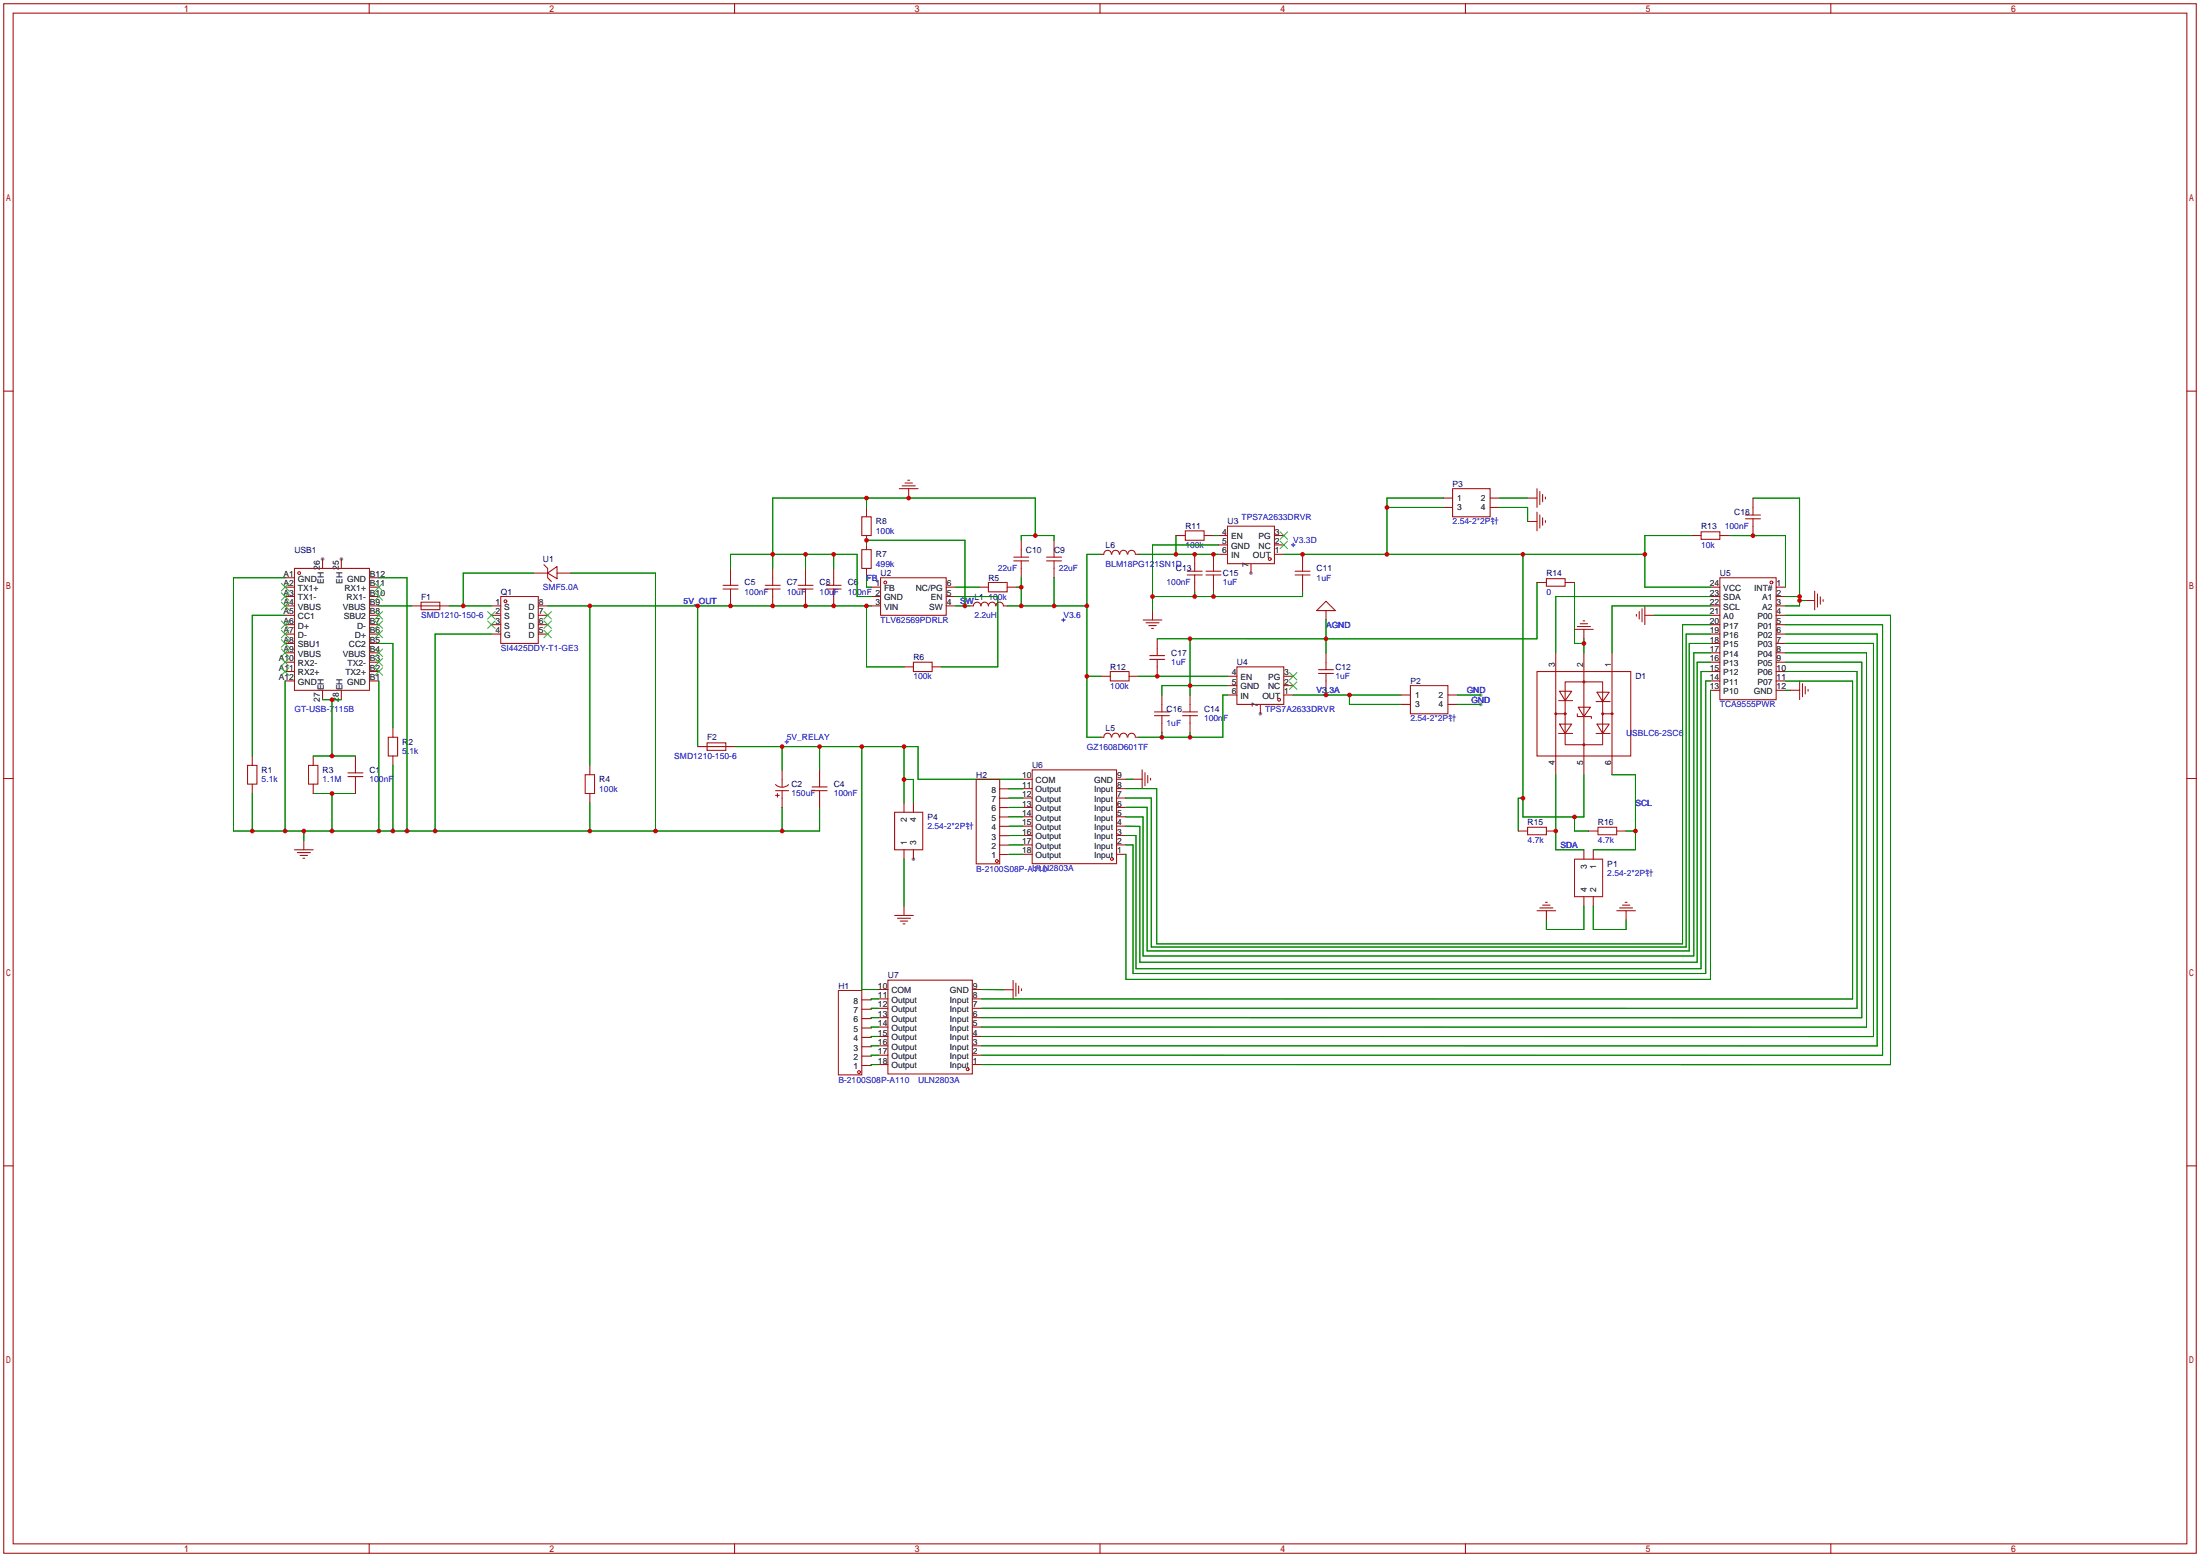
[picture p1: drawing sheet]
<svg xmlns="http://www.w3.org/2000/svg" width="596mm" height="422mm" viewBox="0 0 596 422" stroke-linecap="round" stroke-linejoin="round" font-family="sans-serif">
<g fill="#999">
<circle cx="92.5" cy="151.4" r=".51"/>
<circle cx="87.4" cy="151.4" r=".51"/>
<circle cx="338.8" cy="155.2" r=".51"/>
<circle cx="341.4" cy="193.3" r=".51"/>
<circle cx="247.4" cy="232.7" r=".51"/>
<circle cx="401.1" cy="188.2" r=".51"/>
<circle cx="401.1" cy="190.8" r=".51"/>
</g>
<g fill="none" stroke="#a10000" stroke-width=".27">
<path d="M1 1h593.9v419.6h-593.9zM3.6 3.6h588.7v414.5h-588.7zM100 1v2.6M199 1v2.6M297.9 1v2.6M396.9 1v2.6M495.9 1v2.6M1 105.9h2.6M592.3 105.9h2.6M233.4 140h2.6v5h-2.6zM234.7 137.4v2.6M243.6 132.3h5.1"/>
<path d="M244.3 131.6h3.6M245.1 130.8h2M245.9 130h.5M246.1 132.3v2.6M390.9 134.9h2.5M390.9 137.4h2.5M393.4 132.3h10.2v7.7h-10.2zM403.6 134.9h2.5M403.6 137.4h2.5M413.8 134.9h2.5M416.3 132.3v5.1M416.3 138.7v5.1"/>
<path d="M417.1 133.1v3.6M417.1 139.4v3.6M417.8 133.9v2M418.6 134.6v.5M472.8 139.5h4M474.8 134.9v4.6M77.2 159h2.6M77.2 156.5h2.6M79.8 153.9h20.3v33h-20.3zM87.4 151.4v2.5M92.5 151.4v2.5M100.1 159h2.5"/>
<path d="M100.1 156.5h2.5M144.5 155.2h3.8M147.3 152.9l1 1v2.6l1.1 1M148.3 155.2l2.6-1.8v3.3zM150.9 155.2h3.8M195.8 159.5h4.1M195.8 158.5h4.1M197.9 153.9v4.6M197.9 159.5v4.6M207.3 159.5h4M207.3 158.5h4M209.3 153.9v4.6"/>
<path d="M209.3 159.5v4.6M216.2 159.5h4M216.2 158.5h4M218.2 153.9v4.6M218.2 159.5v4.6M223.8 159.5h4M223.8 158.5h4M225.8 153.9v4.6M225.8 159.5v4.6M233.4 148.8h2.6v5.1h-2.6zM234.7 145v3.8M234.7 153.9v2.6"/>
<path d="M236 159h2.5M238.5 156.5h17.8v10.1h-17.8zM256.3 159h2.5M265.2 159h2.5M267.7 157.7h5.1v2.6h-5.1zM272.8 159h2.5M274.6 151.9h4M274.6 150.9h4M276.6 146.3v4.6M276.6 151.9v4.6M283.5 151.9h4M283.5 150.9h4"/>
<path d="M285.5 146.3v4.6M285.5 151.9v4.6M301 150.1a1.01 1.01 0 0 0-1-1.1 1.01 1.01 0 0 0-1 1.1h-.8M301.1 150.1a1.01 1.01 0 0 1 1.1-1.1 1.01 1.01 0 0 1 1 1.1M303.3 150.1a1.01 1.01 0 0 1 1-1.1 1.01 1.01 0 0 1 1 1.1M305.5 150.1a1.01 1.01 0 0 1 1-1.1 1.01 1.01 0 0 1 1 1.1M307.6 150.1h.8M318.5 145h2.6M321.1 143.8h5v2.5h-5zM321.6 155.7h4M321.6 154.7h4M323.6 150.1v4.6"/>
<path d="M323.6 155.7v4.6M326.1 145h2.6M326.6 155.7h4.1M326.6 154.7h4.1M328.7 150.1v4.6M328.7 155.7v4.6M329.9 150.1h2.6M329.9 147.6h2.6M329.9 145h2.6M332.5 142.5h12.7v10.2h-12.7zM338.8 152.7v2.5M345.2 150.1h2.5"/>
<path d="M345.2 147.6h2.5M345.2 145h2.5M350.8 155.7h4M350.8 154.7h4M352.8 150.1v4.6M352.8 155.7v4.6M413.8 141.2h2.5M416.3 157.7h2.5M417.8 140.2v2M418.6 141v.5M418.8 156.7h5.1v2h-5.1zM423.9 157.7h2.6"/>
<path d="M458.2 145h2.6M460.8 144h5v2h-5zM463.3 159h2.5M465.8 156.5h15.3v33h-15.3zM465.8 145h2.6M472.8 140.5h4M474.8 140.5v4.6M481.1 159h2.5M77.2 164.1h2.6M77.2 166.6h2.6M77.2 169.2h2.6M77.2 171.7h2.6"/>
<path d="M77.2 179.3h2.6M77.2 176.8h2.6M77.2 174.2h2.6M77.2 161.5h2.6M100.1 164.1h2.5M100.1 166.6h2.5M100.1 169.2h2.5M100.1 171.7h2.5M100.1 179.3h2.5M100.1 176.8h2.5M100.1 174.2h2.5M100.1 161.5h2.5"/>
<path d="M111.5 164.1h10.2M114 163.1h5.1v2h-5.1zM133.1 164.1h2.5M133.1 166.6h2.5M133.1 169.2h2.5M133.1 171.7h2.5M135.6 161.5h10.2v12.7h-10.2zM145.8 164.1h2.5M145.8 166.6h2.5M145.8 169.2h2.5M145.8 171.7h2.5M236 164.1h2.5"/>
<path d="M236 161.5h2.5M247.4 179.3h5.1v2.6h-5.1zM256.3 164.1h2.5M256.3 161.5h2.5M262.6 164.1h1.1a1.02 1.02 0 0 1 1-1 1.02 1.02 0 0 1 1 1 1.02 1.02 0 0 1 1-1 1.02 1.02 0 0 1 1 1 1.02 1.02 0 0 1 1-1 1.02 1.02 0 0 1 1 1 1.02 1.02 0 0 1 1.1-1 1.02 1.02 0 0 1 1 1h1M309.6 167.9h5.1M310.4 168.7h3.5M311.1 169.4h2.1M311.4 178.6h4.1M311.4 177.5h4.1M311.9 170.2h.5M312.2 165.4v2.5"/>
<path d="M313.4 173v4.5M313.4 178.6v4.5M356.6 165.4l2.6-2.6 2.5 2.6zM359.2 165.4v2.5M359.2 176.8v4.6M421.4 176.8v33M426.5 170.4h5M427.2 169.7h3.6M428 168.9h2M428.8 168.1h.5M429 170.4v2.6M429 176.8v33"/>
<path d="M436.6 176.8v33M443.2 166.4v.5M444 165.6v2M444.8 164.8v3.6M445.5 166.6h2.6M445.5 164.1v5.1M463.3 164.1h2.5M463.3 166.6h2.5M463.3 169.2h2.5M463.3 171.7h2.5M463.3 179.3h2.5M463.3 176.8h2.5"/>
<path d="M463.3 174.2h2.5M463.3 161.5h2.5M481.1 164.1h2.5M481.1 166.6h2.5M481.1 169.2h2.5M481.1 171.7h2.5M481.1 179.3h2.5M481.1 176.8h2.5M481.1 174.2h2.5M481.1 161.5h2.5M489 162.6h2.5M491.5 160.1v5.1"/>
<path d="M492.3 160.8v3.6M493 161.6v2M493.8 162.4v.5M77.2 184.4h2.6M77.2 181.9h2.6M87.4 186.9v2.6M92.5 186.9v2.6M100.1 184.4h2.5M100.1 181.9h2.5M105.2 199.6h2.5v5.1h-2.5zM106.4 197.1v2.5M244.9 180.6h2.5"/>
<path d="M252.5 180.6h2.5M298.2 183.1h2.5M300.7 181.9h5.1v2.5h-5.1zM301 199.6a1.01 1.01 0 0 0-1-1.1 1.01 1.01 0 0 0-1 1.1h-.8M301.1 199.6a1.01 1.01 0 0 1 1.1-1.1 1.01 1.01 0 0 1 1 1.1M303.3 199.6a1.01 1.01 0 0 1 1-1.1 1.01 1.01 0 0 1 1 1.1M305.5 199.6a1.01 1.01 0 0 1 1-1 1.01 1.01 0 0 1 1 1M305.8 183.1h2.6M307.6 199.6h.8M312.7 193.8h4M312.7 192.8h4M314.7 188.2v4.6"/>
<path d="M314.7 193.8v4.6M320.3 193.8h4.1M320.3 192.8h4.1M322.3 188.2v4.6M322.3 193.8v4.6M332.5 188.2h2.5M332.5 185.7h2.5M332.5 183.1h2.5M335 180.6h12.7v10.2h-12.7zM341.4 190.8v2.5M347.7 188.2h2.6M347.7 185.7h2.6"/>
<path d="M347.7 183.1h2.6M357.1 182.4h4.1M357.1 181.4h4.1M359.2 182.4v4.5M379.5 188.2h2.5M379.5 190.8h2.5M382 185.7h10.2v7.6h-10.2zM392.2 188.2h2.5M392.2 190.8h2.5M416.3 181.9h25.4v22.8h-25.4zM421.4 193.3h2.5M422.1 198.6h3.9"/>
<path d="M422.1 189.7h3.9M422.4 187.2h3.3l-1.8 2.5zM422.4 196.1h3.3l-1.8 2.5zM423.9 184.7h10.2v17h-10.2zM427.2 193.3v.8h3.8v.5M427.5 191.5h3.3l-1.8 2.6zM432.3 190h3.8M432.3 198.6h3.8M432.6 187.5h3.3l-1.8 2.5zM432.6 196.1h3.3l-1.8 2.5zM434.1 193.3h2.5M463.3 184.4h2.5"/>
<path d="M463.3 181.9h2.5M463.3 186.9h2.5M481.1 184.4h2.5M481.1 181.9h2.5M481.1 186.9h2.5M484.9 186.9h2.5M487.4 184.4v5.1M488.2 185.1v3.6M489 185.9v2M489.7 186.7v.5M1 210.8h2.6M67.1 207.3h2.5v5h-2.5z"/>
<path d="M68.3 204.7v2.6M68.3 212.3v2.6M83.6 207.3h2.5v5h-2.5zM84.8 204.7v2.6M84.8 212.3v2.6M94.2 210.3h4.1M94.2 209.3h4.1M96.3 204.7v4.6M96.3 210.3v4.6M106.4 204.7v2.6M158.5 209.8h2.5v5.1h-2.5zM159.8 207.3v2.5"/>
<path d="M159.8 214.9v2.5M189 202.2h10.1M191.5 201.2h5.1v2h-5.1zM210.1 212.5a2.54 2.54 0 0 0 3.5 0M210.1 214.1h3.5M210.1 215.4h1M210.6 214.9v1M211.8 208.5v4.6M211.8 214.1v4.6M220 214.1h4M220 213.1h4M222 208.5v4.6"/>
<path d="M222 214.1v4.6M242.3 220h7.6v10.1h-7.6zM244.9 217.4v2.6M247.4 217.4v2.6M264.4 211.1h6.4v22.8h-6.4zM270.8 218.7h2.5M270.8 216.2h2.5M270.8 213.6h2.5M277 218.6h2.6M277 216.1h2.6M277 213.6h2.6M277 211h2.6"/>
<path d="M279.6 208.5h22.8v25.4h-22.8zM302.4 218.6h2.6M302.4 216.1h2.6M302.4 213.6h2.6M302.4 211h2.6M306.8 211h2.6M309.4 208.5v5M310.1 209.2v3.6M310.9 210v2M311.6 210.8v.5M592.3 210.8h2.6M79.8 230.1h5"/>
<path d="M80.5 230.9h3.6M81.3 231.6h2M82 232.4h.5M82.3 227.6v2.5M244.9 230.1v2.6M247.4 230.1v2.6M270.8 231.4h2.5M270.8 226.3h2.5M270.8 228.9h2.5M270.8 223.8h2.5M270.8 221.2h2.5M277 231.3h2.6"/>
<path d="M277 228.8h2.6M277 226.3h2.6M277 223.7h2.6M277 221.2h2.6M302.4 231.3h2.6M302.4 228.8h2.6M302.4 226.3h2.6M302.4 223.7h2.6M302.4 221.2h2.6M411.2 225h2.6M413.8 224h5v2.1h-5zM418.8 225h2.6"/>
<path d="M426.5 232.7h7.6v10.1h-7.6zM429 230.1v2.6M430.3 225h2.5M431.5 230.1v2.6M432.8 224h5.1v2.1h-5.1zM437.9 225h2.5M242.3 247.9h5.1M243.1 248.7h3.5M243.8 249.4h2.1M244.6 250.2h.5M244.9 245.4v2.5M416.3 246.6h5.1"/>
<path d="M417.1 245.9h3.5M417.8 245.1h2.1M418.6 244.3h.5M418.8 246.6v2.6M429 242.8v2.6M431.5 242.8v2.6M437.9 246.6h5.1M438.7 245.9h3.5M439.4 245.1h2.1M440.2 244.3h.5M440.4 246.6v2.6M227.1 268.2h6.3v22.9h-6.3z"/>
<path d="M233.4 278.4h2.6M233.4 275.8h2.6M233.4 273.3h2.6M233.4 270.8h2.6M238 278.1h2.5M238 275.6h2.5M238 273h2.5M238 270.5h2.5M238 268h2.5M240.5 265.4h22.9v25.4h-22.9zM263.4 278.1h2.5M263.4 275.6h2.5"/>
<path d="M263.4 273h2.5M263.4 270.5h2.5M263.4 268h2.5M271.9 268h2.5M274.4 265.5v5.1M275.2 266.2v3.6M275.9 267v2M276.7 267.8v.5M233.4 288.5h2.6M233.4 286h2.6M233.4 283.5h2.6M233.4 280.9h2.6"/>
<path d="M238 288.3h2.5M238 285.7h2.5M238 283.2h2.5M238 280.7h2.5M263.4 288.3h2.5M263.4 285.7h2.5M263.4 283.2h2.5M263.4 280.7h2.5M1 315.7h2.6M592.3 315.7h2.6M100 418.1v2.5M199 418.1v2.5"/>
<path d="M297.9 418.1v2.5M396.9 418.1v2.5M495.9 418.1v2.5"/>
<circle cx="81" cy="155.2" r=".38"/>
<circle cx="239.8" cy="157.7" r=".38"/>
<circle cx="343.9" cy="151.4" r=".38"/>
<circle cx="479.8" cy="157.7" r=".38"/>
<circle cx="136.9" cy="162.8" r=".38"/>
<circle cx="346.5" cy="189.5" r=".38"/>
<circle cx="421.4" cy="193.3" r=".25"/>
<circle cx="423.9" cy="193.3" r=".25"/>
<circle cx="429" cy="184.7" r=".25"/>
<circle cx="434.1" cy="193.3" r=".25"/>
<circle cx="436.6" cy="193.3" r=".25"/>
<circle cx="429" cy="201.7" r=".25"/>
<circle cx="270" cy="233.2" r=".38"/>
<circle cx="301.2" cy="232.6" r=".38"/>
<circle cx="232.7" cy="290.3" r=".38"/>
<circle cx="262.1" cy="289.6" r=".38"/>
</g>
<g fill="none" stroke="#3c3" stroke-width=".27">
<path d="M76.2 158l2 2M78.2 158l-2 2M101.6 158l2 2M103.6 158l-2 2M346.7 146.6l2 2M346.7 144l2 2M348.7 146.6l-2 2M348.7 144l-2 2M76.2 160.5l2 2.1M76.2 163.1l2 2M76.2 168.1l2 2.1M76.2 170.7l2 2"/>
<path d="M76.2 173.2l2 2.1M76.2 175.8l2 2M76.2 178.3l2 2M78.2 160.5l-2 2.1M78.2 163.1l-2 2M78.2 168.1l-2 2.1M78.2 170.7l-2 2M78.2 173.2l-2 2.1M78.2 175.8l-2 2M78.2 178.3l-2 2M101.6 178.3l2 2M101.6 175.8l2 2"/>
<path d="M101.6 170.7l2 2M101.6 168.1l2 2.1M101.6 165.6l2 2M101.6 160.5l2 2.1M103.6 178.3l-2 2M103.6 175.8l-2 2M103.6 170.7l-2 2M103.6 168.1l-2 2.1M103.6 165.6l-2 2M103.6 160.5l-2 2.1M132.1 165.6l2 2M132.1 168.1l2 2.1"/>
<path d="M134.1 165.6l-2 2M134.1 168.1l-2 2.1M147.3 170.7l2.1 2M147.3 168.1l2.1 2.1M147.3 165.6l2.1 2M149.4 170.7l-2.1 2M149.4 168.1l-2.1 2.1M149.4 165.6l-2.1 2M76.2 180.8l2 2.1M78.2 180.8l-2 2.1M101.6 180.8l2 2.1M103.6 180.8l-2 2.1"/>
<path d="M349.2 184.7l2.1 2M349.2 182.1l2.1 2M351.3 184.7l-2.1 2M351.3 182.1l-2.1 2"/>
</g>
<g fill="none" stroke="#008700" stroke-width=".27">
<path d="M234.7 134.9v2.5M375.7 137.4h15.2M390.9 134.9h-15.2v15.2M406.1 134.9h7.7M406.1 137.4h7.7v3.8M474.8 134.9h12.6v29.2h-3.8M77.2 156.5h-14v68.5h158.8v-6.3M102.6 156.5h7.6v68.5M144.5 155.2h-19v8.9M154.7 155.2h22.8v69.8M197.9 153.9v-3.8h34.3v11.4h3.8M218.2 150.1v3.8"/>
<path d="M225.8 150.1v3.8M234.7 147.6v-1.3h26.7v17.8M234.7 156.5v2.5h1.3M258.8 159h6.4M275.3 159h1.3M276.6 146.3v-1.3h8.9v1.3M276.6 156.5v7.6M280.4 145v-10.1h-71.1v19M285.5 156.5v7.6M298.2 150.1h-3.8v49.5h3.8M308.4 150.1h21.5M318.5 145v5.1"/>
<path d="M328.7 145h1.2M329.9 147.6h-17.7v17.8M347.7 150.1h97.8M412.5 150.1v71.1h16.5v-11.4M416.3 157.7v15.3h-94M426.5 157.7v16.5h2.5M458.2 145h-12.7v14h17.8M468.4 145h15.2v14M77.2 166.6h-8.9v38.1M102.6 174.2h3.8v22.9M102.6 164.1h8.9M121.7 164.1h11.4"/>
<path d="M133.1 171.7h-15.2v53.3M148.3 164.1h87.7M159.8 164.1v43.2M189 164.1v38.1M234.7 164.1v16.5h10.2M258.8 164.1h3.8M258.8 161.5h11.5v19.1h-15.3M272.8 164.1h21.6M313.4 173h8.9M322.3 173v15.2M323.6 160.3v1.2M328.7 160.3v1.2"/>
<path d="M352.8 160.3v1.2h-40.6M359.2 167.9v8.9M429 173v3.8M448.1 166.6h15.2M463.3 171.7h-6.6v84.8h-144.9v-40.4h-6.8M463.3 174.2h-5.8v83.3h-146.8v-38.9h-5.7M463.3 164.1h-26.7v12.7M463.3 161.5h-41.9v15.3M463.3 179.3h-3.6v81.3h-151v-36.8l-3.7-.1M463.3 176.8h-4.5v82.1h-149.2v-37.7h-4.7M463.3 169.2h-7.6v86.4h-142.4v-42h-8.3M483.6 169.2h26.3v116.6l-244-.1"/>
<path d="M483.6 171.7h24.8v111.5h-242.5M483.6 174.2h23.8v106.5h-241.4M483.6 161.5h3.8M483.6 166.6h28.5v121.7h-246.2M483.6 179.3h20.7v96.3h-238.4M483.6 176.8h22v101.4l-239.7-.1M487.4 162.6h1.6M77.2 184.4v40.6M87.4 189.5h5.1M89.9 189.5v15.2M102.6 184.4v40.6M294.4 183.1h3.8"/>
<path d="M308.4 183.1h24.1M314.7 198.4v1.2M322.3 198.4v1.2M332.5 188.2h-1.3v11.4h-22.8M332.5 185.7h-17.8v2.5M350.3 188.2h29.2M359.2 186.9v1.3M365.5 188.2v2.6h14M394.7 188.2h6.4M394.7 190.8h6.4M463.3 186.9v78.3h-158.3v-33.9M463.3 184.4h-1.3v79.2h-155.1v-34.8h-1.9"/>
<path d="M463.3 181.9h-2.6v80.4h-153v-36h-2.7M483.6 186.9h1.3M483.6 184.4h18.2v86.1h-235.9M483.6 181.9l19.4-.1v91.3l-237.1-.1M68.3 214.9v10.1M84.8 214.9h11.5M84.8 204.7h11.5M89.9 214.9v10.1M106.4 207.3v17.7M159.8 217.4v7.6M199.1 202.2h49.6v8.8h28.3M211.8 202.2v6.3"/>
<path d="M211.8 218.7v6.3M222 202.2v6.3M233.4 202.2v65.8h4.6M244.9 202.2v15.2M244.9 211.1h2.5v6.3M273.3 218.6h3.7M273.3 216.1h3.7M273.3 213.6h3.7M306.8 211h-1.8M412.5 216.2h-1.3v8.8M421.4 209.8v20.3h7.6M436.6 209.8h6.4v20.3h-11.5"/>
<path d="M82.3 225v2.6M244.9 232.7v12.7M273.3 228.8h3.7M273.3 226.3h3.7M273.3 221.2h3.7M273.3 223.7h3.7M273.3 231.3h3.7M426.5 221.2v3.8h3.8M440.4 225h2.6M429 245.4v6.3h-10.2v-2.5M431.5 245.4v6.3h8.9v-2.5M238 270.5h-2v.3"/>
<path d="M238 273h-2v.3M238 275.6h-2v.2M238 278.1h-2v.3M265.9 268h6M238 285.7h-2v.3M238 280.7h-2v.2M238 283.2h-2v.3M238 288.3h-2v.2"/>
</g>
<path d="M349.8 147.6h1M350.3 147.1v1M287.5 167.9h1M288 167.4v1M212.6 200.9h1M213.1 200.4v1" fill="none" stroke="#00f" stroke-width=".27"/>
<g fill="#c00">
<circle cx="82.3" cy="225" r=".63"/>
<circle cx="77.2" cy="225" r=".63"/>
<circle cx="89.9" cy="225" r=".63"/>
<circle cx="89.9" cy="214.9" r=".63"/>
<circle cx="102.6" cy="225" r=".63"/>
<circle cx="106.4" cy="225" r=".63"/>
<circle cx="110.2" cy="225" r=".63"/>
<circle cx="117.9" cy="225" r=".63"/>
<circle cx="159.8" cy="225" r=".63"/>
<circle cx="177.5" cy="225" r=".63"/>
<circle cx="211.8" cy="225" r=".63"/>
<circle cx="68.3" cy="225" r=".63"/>
<circle cx="89.9" cy="204.7" r=".63"/>
<circle cx="89.9" cy="189.5" r=".63"/>
<circle cx="125.5" cy="164.1" r=".63"/>
<circle cx="159.8" cy="164.1" r=".63"/>
<circle cx="189" cy="164.1" r=".63"/>
<circle cx="197.9" cy="164.1" r=".63"/>
<circle cx="209.3" cy="164.1" r=".63"/>
<circle cx="218.2" cy="164.1" r=".63"/>
<circle cx="225.8" cy="164.1" r=".63"/>
<circle cx="234.7" cy="164.1" r=".63"/>
<circle cx="222" cy="202.2" r=".63"/>
<circle cx="211.8" cy="202.2" r=".63"/>
<circle cx="233.4" cy="202.2" r=".63"/>
<circle cx="244.9" cy="202.2" r=".63"/>
<circle cx="244.9" cy="211.1" r=".63"/>
<circle cx="276.6" cy="164.1" r=".63"/>
<circle cx="285.5" cy="164.1" r=".63"/>
<circle cx="276.6" cy="159" r=".63"/>
<circle cx="294.4" cy="164.1" r=".63"/>
<circle cx="294.4" cy="183.1" r=".63"/>
<circle cx="322.3" cy="199.6" r=".63"/>
<circle cx="314.7" cy="199.6" r=".63"/>
<circle cx="318.5" cy="150.1" r=".63"/>
<circle cx="323.6" cy="150.1" r=".63"/>
<circle cx="328.7" cy="150.1" r=".63"/>
<circle cx="261.4" cy="164.1" r=".63"/>
<circle cx="234.7" cy="146.3" r=".63"/>
<circle cx="359.2" cy="188.2" r=".63"/>
<circle cx="365.5" cy="188.2" r=".63"/>
<circle cx="312.2" cy="161.5" r=".63"/>
<circle cx="323.6" cy="161.5" r=".63"/>
<circle cx="328.7" cy="161.5" r=".63"/>
<circle cx="313.4" cy="183.1" r=".63"/>
<circle cx="359.2" cy="173" r=".63"/>
<circle cx="322.3" cy="173" r=".63"/>
<circle cx="322.3" cy="185.7" r=".63"/>
<circle cx="246.1" cy="134.9" r=".63"/>
<circle cx="280.4" cy="145" r=".63"/>
<circle cx="234.7" cy="134.9" r=".63"/>
<circle cx="209.3" cy="150.1" r=".63"/>
<circle cx="218.2" cy="150.1" r=".63"/>
<circle cx="225.8" cy="150.1" r=".63"/>
<circle cx="443" cy="225" r=".63"/>
<circle cx="421.4" cy="225" r=".63"/>
<circle cx="474.8" cy="145.1" r=".64"/>
<circle cx="429" cy="174.2" r=".63"/>
<circle cx="487.4" cy="162.6" r=".63"/>
<circle cx="487.4" cy="161.5" r=".63"/>
<circle cx="445.5" cy="150.1" r=".63"/>
<circle cx="412.5" cy="150.1" r=".63"/>
<circle cx="375.7" cy="150.1" r=".63"/>
<circle cx="352.8" cy="150.1" r=".63"/>
<circle cx="375.7" cy="137.4" r=".63"/>
<circle cx="412.5" cy="216.2" r=".63"/>
<circle cx="426.5" cy="221.2" r=".63"/>
</g>
<g font-size="2.3" fill="#000080">
<text x="393.4" y="131.9">P3</text>
<text x="237.2" y="142">R8</text>
<text x="321.1" y="143.3">R11</text>
<text x="332.5" y="142">U3</text>
<text x="460.8" y="143.3">R13</text>
<text x="469.7" y="139.5">C18</text>
<text x="79.8" y="149.7">USB1</text>
<text x="277.9" y="149.7">C10</text>
<text x="285.5" y="149.7">C9</text>
<text x="299.5" y="148.4">L6</text>
<text x="147.1" y="152.2">U1</text>
<text x="237.2" y="150.9">R7</text>
<text x="318.5" y="154.7">C13</text>
<text x="356.6" y="154.7">C11</text>
<text x="135.6" y="161.1">Q1</text>
<text x="201.7" y="158.5">C5</text>
<text x="213.1" y="158.5">C7</text>
<text x="222" y="158.5">C8</text>
<text x="229.6" y="158.5">C6</text>
<text x="238.5" y="156">U2</text>
<text x="267.7" y="157.3">R5</text>
<text x="331.2" y="156">C15</text>
<text x="418.8" y="156">R14</text>
<text x="465.8" y="156">U5</text>
<text x="114" y="162.4">F1</text>
<text x="263.9" y="162.4">L1</text>
<text x="247.4" y="178.9">R6</text>
<text x="317.2" y="177.6">C17</text>
<text x="300.7" y="181.4">R12</text>
<text x="335" y="180.1">U4</text>
<text x="361.7" y="181.4">C12</text>
<text x="382" y="185.2">P2</text>
<text x="443" y="183.9">D1</text>
<text x="299.5" y="197.9">L5</text>
<text x="316" y="192.8">C16</text>
<text x="326.1" y="192.8">C14</text>
<text x="109" y="201.7">R2</text>
<text x="191.5" y="200.5">F2</text>
<text x="70.9" y="209.3">R1</text>
<text x="87.4" y="209.3">R3</text>
<text x="100.1" y="209.3">C1</text>
<text x="279.6" y="208">U6</text>
<text x="162.3" y="211.9">R4</text>
<text x="214.4" y="213.2">C2</text>
<text x="225.8" y="213.2">C4</text>
<text x="264.4" y="210.6">H2</text>
<text x="251.2" y="222">P4</text>
<text x="413.8" y="223.3">R15</text>
<text x="432.8" y="223.3">R16</text>
<text x="435.4" y="234.7">P1</text>
<text x="227.1" y="267.8">H1</text>
<text x="240.5" y="265">U7</text>
</g>
<g font-size="2.3">
<text x="394.7" y="135.7">1</text>
<text x="401.1" y="135.7">2</text>
<text x="394.7" y="138.2">3</text>
<text x="401.1" y="138.2">4</text>
<text x="331.1" y="144.8">4</text>
<text x="331.1" y="147.3">5</text>
<text x="331.1" y="149.9">6</text>
<text x="333.4" y="146.1">EN</text>
<text x="333.4" y="148.6">GND</text>
<text x="340.9" y="148.6">NC</text>
<text x="340.9" y="146.1">PG</text>
<text x="345.3" y="149.9">1</text>
<text x="345.3" y="147.3">2</text>
<text x="345.3" y="144.8">3</text>
<text x="86.7" y="154.4" transform="rotate(-90 86.7 154.4)">26</text>
<text x="91.7" y="154.4" transform="rotate(-90 91.7 154.4)">25</text>
<text x="333.4" y="151.2">IN</text>
<text x="338.1" y="153.5" transform="rotate(-90 338.1 153.5)">7</text>
<text x="339.4" y="151.2">OUT</text>
<text x="76.8" y="156.2">A1</text>
<text x="76.8" y="158.8">A2</text>
<text x="76.8" y="161.3">A3</text>
<text x="80.7" y="157.5">GND</text>
<text x="80.7" y="160">TX1+</text>
<text x="87.7" y="158.1" transform="rotate(-90 87.7 158.1)">EH</text>
<text x="92.8" y="158.1" transform="rotate(-90 92.8 158.1)">EH</text>
<text x="93.3" y="160">RX1+</text>
<text x="94" y="157.5">GND</text>
<text x="100.2" y="161.3">B10</text>
<text x="100.2" y="158.8">B11</text>
<text x="100.2" y="156.2">B12</text>
<text x="237.1" y="158.8">1</text>
<text x="239.4" y="160">FB</text>
<text x="248" y="160">NC/PG</text>
<text x="256.4" y="158.8">6</text>
<text x="256.4" y="161.3">5</text>
<text x="463.1" y="161.3">23</text>
<text x="463.1" y="158.8">24</text>
<text x="466.8" y="160">VCC</text>
<text x="475.1" y="160">INT#</text>
<text x="481.2" y="158.8">1</text>
<text x="481.2" y="161.3">2</text>
<text x="76.8" y="163.9">A4</text>
<text x="76.8" y="166.4">A5</text>
<text x="80.7" y="162.6">TX1-</text>
<text x="80.7" y="165.1">VBUS</text>
<text x="80.7" y="167.7">CC1</text>
<text x="92.8" y="165.1">VBUS</text>
<text x="93.1" y="167.7">SBU2</text>
<text x="93.9" y="162.6">RX1-</text>
<text x="100.2" y="166.4">B8</text>
<text x="100.2" y="163.9">B9</text>
<text x="134.2" y="163.9">1</text>
<text x="134.2" y="166.4">2</text>
<text x="136.6" y="165.1">S</text>
<text x="136.6" y="167.7">S</text>
<text x="143.2" y="167.7">D</text>
<text x="143.2" y="165.1">D</text>
<text x="145.9" y="166.4">7</text>
<text x="145.9" y="163.9">8</text>
<text x="237.1" y="163.9">3</text>
<text x="239.4" y="165.1">VIN</text>
<text x="239.4" y="162.6">GND</text>
<text x="251.6" y="165.1">SW</text>
<text x="252.1" y="162.6">EN</text>
<text x="256.4" y="163.9">4</text>
<text x="463.1" y="166.4">21</text>
<text x="463.1" y="163.9">22</text>
<text x="466.8" y="167.7">A0</text>
<text x="466.8" y="165.1">SCL</text>
<text x="466.8" y="162.6">SDA</text>
<text x="476" y="167.7">P00</text>
<text x="477.3" y="162.6">A1</text>
<text x="477.3" y="165.1">A2</text>
<text x="481.2" y="163.9">3</text>
<text x="481.2" y="166.4">4</text>
<text x="76.8" y="168.9">A6</text>
<text x="76.8" y="171.5">A7</text>
<text x="80.7" y="170.2">D+</text>
<text x="80.7" y="172.7">D-</text>
<text x="96.1" y="172.7">D+</text>
<text x="96.7" y="170.2">D-</text>
<text x="100.2" y="171.5">B6</text>
<text x="100.2" y="168.9">B7</text>
<text x="134.2" y="168.9">3</text>
<text x="134.2" y="171.5">4</text>
<text x="136.6" y="170.2">S</text>
<text x="136.6" y="172.7">G</text>
<text x="143.2" y="172.7">D</text>
<text x="143.2" y="170.2">D</text>
<text x="145.9" y="171.5">5</text>
<text x="145.9" y="168.9">6</text>
<text x="463.1" y="171.5">19</text>
<text x="463.1" y="168.9">20</text>
<text x="466.8" y="172.7">P16</text>
<text x="466.8" y="170.2">P17</text>
<text x="476" y="170.2">P01</text>
<text x="476" y="172.7">P02</text>
<text x="481.2" y="168.9">5</text>
<text x="481.2" y="171.5">6</text>
<text x="75.5" y="179.1">A10</text>
<text x="76.8" y="174">A8</text>
<text x="76.8" y="176.6">A9</text>
<text x="80.7" y="175.3">SBU1</text>
<text x="80.7" y="177.8">VBUS</text>
<text x="92.8" y="177.8">VBUS</text>
<text x="94.5" y="175.3">CC2</text>
<text x="100.2" y="179.1">B3</text>
<text x="100.2" y="176.6">B4</text>
<text x="100.2" y="174">B5</text>
<text x="463.1" y="179.1">16</text>
<text x="463.1" y="176.6">17</text>
<text x="463.1" y="174">18</text>
<text x="466.8" y="177.8">P14</text>
<text x="466.8" y="175.3">P15</text>
<text x="476" y="175.3">P03</text>
<text x="476" y="177.8">P04</text>
<text x="481.2" y="174">7</text>
<text x="481.2" y="176.6">8</text>
<text x="481.2" y="179.1">9</text>
<text x="75.5" y="181.6">A11</text>
<text x="75.5" y="184.2">A12</text>
<text x="80.7" y="180.4">RX2-</text>
<text x="80.7" y="182.9">RX2+</text>
<text x="80.7" y="185.4">GND</text>
<text x="93.6" y="182.9">TX2+</text>
<text x="94" y="185.4">GND</text>
<text x="94.1" y="180.4">TX2-</text>
<text x="100.2" y="184.2">B1</text>
<text x="100.2" y="181.6">B2</text>
<text x="333.6" y="182.9">4</text>
<text x="333.6" y="185.4">5</text>
<text x="336" y="184.2">EN</text>
<text x="343.5" y="184.2">PG</text>
<text x="347.9" y="185.4">2</text>
<text x="347.9" y="182.9">3</text>
<text x="421.2" y="180.6" transform="rotate(-90 421.2 180.6)">3</text>
<text x="428.8" y="180.6" transform="rotate(-90 428.8 180.6)">2</text>
<text x="436.4" y="180.6" transform="rotate(-90 436.4 180.6)">1</text>
<text x="463.1" y="184.2">14</text>
<text x="463.1" y="181.6">15</text>
<text x="466.8" y="185.4">P11</text>
<text x="466.8" y="182.9">P12</text>
<text x="466.8" y="180.4">P13</text>
<text x="476" y="180.4">P05</text>
<text x="476" y="182.9">P06</text>
<text x="476" y="185.4">P07</text>
<text x="481.2" y="181.6">10</text>
<text x="481.2" y="184.2">11</text>
<text x="86.7" y="190" transform="rotate(-90 86.7 190)">27</text>
<text x="87.7" y="186.9" transform="rotate(-90 87.7 186.9)">EH</text>
<text x="91.7" y="190" transform="rotate(-90 91.7 190)">28</text>
<text x="92.8" y="186.9" transform="rotate(-90 92.8 186.9)">EH</text>
<text x="333.6" y="188">6</text>
<text x="336" y="186.7">GND</text>
<text x="336" y="189.3">IN</text>
<text x="340.7" y="191.6" transform="rotate(-90 340.7 191.6)">7</text>
<text x="341.9" y="189.3">OUT</text>
<text x="343.5" y="186.7">NC</text>
<text x="347.9" y="188">1</text>
<text x="383.3" y="189">1</text>
<text x="383.3" y="191.5">3</text>
<text x="389.6" y="189">2</text>
<text x="389.6" y="191.5">4</text>
<text x="463.1" y="186.7">13</text>
<text x="466.8" y="188">P10</text>
<text x="475" y="188">GND</text>
<text x="481.2" y="186.7">12</text>
<text x="421.2" y="207.3" transform="rotate(-90 421.2 207.3)">4</text>
<text x="428.8" y="207.3" transform="rotate(-90 428.8 207.3)">5</text>
<text x="436.4" y="207.3" transform="rotate(-90 436.4 207.3)">6</text>
<text x="268.5" y="214.7">8</text>
<text x="276.9" y="210.8">10</text>
<text x="276.9" y="213.3">11</text>
<text x="276.9" y="215.9">12</text>
<text x="280.5" y="212.1">COM</text>
<text x="280.5" y="214.6">Output</text>
<text x="296.4" y="214.6">Input</text>
<text x="296.4" y="212.1">GND</text>
<text x="302.6" y="215.9">7</text>
<text x="302.6" y="213.3">8</text>
<text x="302.6" y="210.8">9</text>
<text x="268.5" y="219.7">6</text>
<text x="268.5" y="217.2">7</text>
<text x="276.9" y="218.4">13</text>
<text x="276.9" y="221">14</text>
<text x="280.5" y="217.1">Output</text>
<text x="280.5" y="219.7">Output</text>
<text x="296.4" y="219.7">Input</text>
<text x="296.4" y="217.1">Input</text>
<text x="302.6" y="221">5</text>
<text x="302.6" y="218.4">6</text>
<text x="245.6" y="222.5" transform="rotate(-90 245.6 222.5)">2</text>
<text x="248.2" y="222.5" transform="rotate(-90 248.2 222.5)">4</text>
<text x="268.5" y="227.4">3</text>
<text x="268.5" y="224.8">4</text>
<text x="268.5" y="222.3">5</text>
<text x="276.9" y="223.5">15</text>
<text x="276.9" y="226">16</text>
<text x="280.5" y="222.2">Output</text>
<text x="280.5" y="224.8">Output</text>
<text x="280.5" y="227.3">Output</text>
<text x="296.4" y="227.3">Input</text>
<text x="296.4" y="224.8">Input</text>
<text x="296.4" y="222.2">Input</text>
<text x="302.6" y="226">3</text>
<text x="302.6" y="223.5">4</text>
<text x="245.6" y="228.9" transform="rotate(-90 245.6 228.9)">1</text>
<text x="248.2" y="228.9" transform="rotate(-90 248.2 228.9)">3</text>
<text x="268.5" y="232.4">1</text>
<text x="268.5" y="229.9">2</text>
<text x="276.9" y="228.6">17</text>
<text x="276.9" y="231.1">18</text>
<text x="280.5" y="229.8">Output</text>
<text x="280.5" y="232.4">Output</text>
<text x="296.4" y="232.4">Input</text>
<text x="296.4" y="229.8">Input</text>
<text x="302.6" y="231.1">1</text>
<text x="302.6" y="228.6">2</text>
<text x="429.8" y="235.2" transform="rotate(-90 429.8 235.2)">3</text>
<text x="432.3" y="235.2" transform="rotate(-90 432.3 235.2)">1</text>
<text x="429.8" y="241.6" transform="rotate(-90 429.8 241.6)">4</text>
<text x="432.3" y="241.6" transform="rotate(-90 432.3 241.6)">2</text>
<text x="237.8" y="267.7">10</text>
<text x="241.4" y="269">COM</text>
<text x="257.3" y="269">GND</text>
<text x="263.5" y="267.7">9</text>
<text x="231.2" y="274.3">7</text>
<text x="231.2" y="271.8">8</text>
<text x="237.8" y="270.3">11</text>
<text x="237.8" y="272.8">12</text>
<text x="237.8" y="275.4">13</text>
<text x="241.4" y="271.6">Output</text>
<text x="241.4" y="274.1">Output</text>
<text x="257.3" y="274.1">Input</text>
<text x="257.3" y="271.6">Input</text>
<text x="263.5" y="275.4">6</text>
<text x="263.5" y="272.8">7</text>
<text x="263.5" y="270.3">8</text>
<text x="231.2" y="282">4</text>
<text x="231.2" y="279.4">5</text>
<text x="231.2" y="276.9">6</text>
<text x="237.8" y="277.9">14</text>
<text x="237.8" y="280.4">15</text>
<text x="241.4" y="276.6">Output</text>
<text x="241.4" y="279.2">Output</text>
<text x="241.4" y="281.7">Output</text>
<text x="257.3" y="281.7">Input</text>
<text x="257.3" y="279.2">Input</text>
<text x="257.3" y="276.6">Input</text>
<text x="263.5" y="280.4">4</text>
<text x="263.5" y="277.9">5</text>
<text x="231.2" y="287">2</text>
<text x="231.2" y="284.5">3</text>
<text x="237.8" y="283">16</text>
<text x="237.8" y="285.5">17</text>
<text x="241.4" y="284.3">Output</text>
<text x="241.4" y="286.8">Output</text>
<text x="257.3" y="286.8">Input</text>
<text x="257.3" y="284.3">Input</text>
<text x="263.5" y="285.5">2</text>
<text x="263.5" y="283">3</text>
<text x="231.2" y="289.6">1</text>
<text x="237.8" y="288.1">18</text>
<text x="241.4" y="289.3">Output</text>
<text x="257.3" y="289.3">Input</text>
<text x="263.5" y="288.1">1</text>
</g>
<g font-size="2.3" fill="#00f">
<text x="336.3" y="140.8">TPS7A2633DRVR</text>
<text x="393.4" y="142">2.54-2*2P针</text>
<text x="467.2" y="143.3">100nF</text>
<text x="237.2" y="144.6">100k</text>
<text x="321.1" y="148.4">100k</text>
<text x="350.3" y="147.1">V3.3D</text>
<text x="460.8" y="148.4">10k</text>
<text x="237.2" y="153.5">499k</text>
<text x="270.3" y="154.7">22uF</text>
<text x="286.8" y="154.7">22uF</text>
<text x="299.5" y="153.5">BLM18PG121SN1D</text>
<text x="147.1" y="159.8">SMF5.0A</text>
<text x="201.7" y="161.1">100nF</text>
<text x="213.1" y="161.1">10uF</text>
<text x="222" y="161.1">10uF</text>
<text x="229.6" y="161.1">100nF 2</text>
<text x="234.7" y="157.3">FB</text>
<text x="316" y="158.5">100nF</text>
<text x="331.2" y="158.5">1uF</text>
<text x="356.6" y="157.3">1uF</text>
<text x="418.8" y="161.1">0</text>
<text x="114" y="167.4">SMD1210-150-6</text>
<text x="185.2" y="163.6">5V_OUT</text>
<text x="260.1" y="163.6">SW</text>
<text x="263.9" y="167.4">2.2uH</text>
<text x="267.7" y="162.4">100k</text>
<text x="288" y="167.4">V3.6</text>
<text x="238.5" y="168.7">TLV62569PDRLR</text>
<text x="359.2" y="170">AGND</text>
<text x="135.6" y="176.3">SI4425DDY-T1-GE3</text>
<text x="247.4" y="183.9">100k</text>
<text x="317.2" y="180.1">1uF</text>
<text x="361.7" y="183.9">1uF</text>
<text x="300.7" y="186.5">100k</text>
<text x="356.6" y="187.8">V3.3A</text>
<text x="397.3" y="187.8">GND</text>
<text x="398.5" y="190.3">GND</text>
<text x="465.8" y="191.6">TCA9555PWR</text>
<text x="79.8" y="192.8">GT-USB-7115B</text>
<text x="316" y="196.6">1uF</text>
<text x="326.1" y="195.4">100nF</text>
<text x="342.6" y="192.8">TPS7A2633DRVR</text>
<text x="382" y="195.4">2.54-2*2P针</text>
<text x="213.1" y="200.5">5V_RELAY</text>
<text x="294.4" y="203">GZ1608D601TF</text>
<text x="440.4" y="199.2">USBLC6-2SC6</text>
<text x="109" y="204.3">5.1k</text>
<text x="182.6" y="205.5">SMD1210-150-6</text>
<text x="70.9" y="211.9">5.1k</text>
<text x="87.4" y="211.9">1.1M</text>
<text x="100.1" y="211.9">100nF</text>
<text x="162.3" y="214.4">100k</text>
<text x="214.4" y="215.7">150uF</text>
<text x="225.8" y="215.7">100nF</text>
<text x="443" y="218.2">SCL</text>
<text x="251.2" y="224.6">2.54-2*2P针</text>
<text x="413.8" y="228.4">4.7k</text>
<text x="422.7" y="229.7">SDA</text>
<text x="432.8" y="228.4">4.7k</text>
<text x="264.4" y="236">B-2100S08P-A110</text>
<text x="279.6" y="236">ULN2803A</text>
<text x="435.4" y="237.3">2.54-2*2P针</text>
<text x="227.1" y="293.2">B-2100S08P-A110</text>
<text x="248.7" y="293.2">ULN2803A</text>
</g>
</svg>
